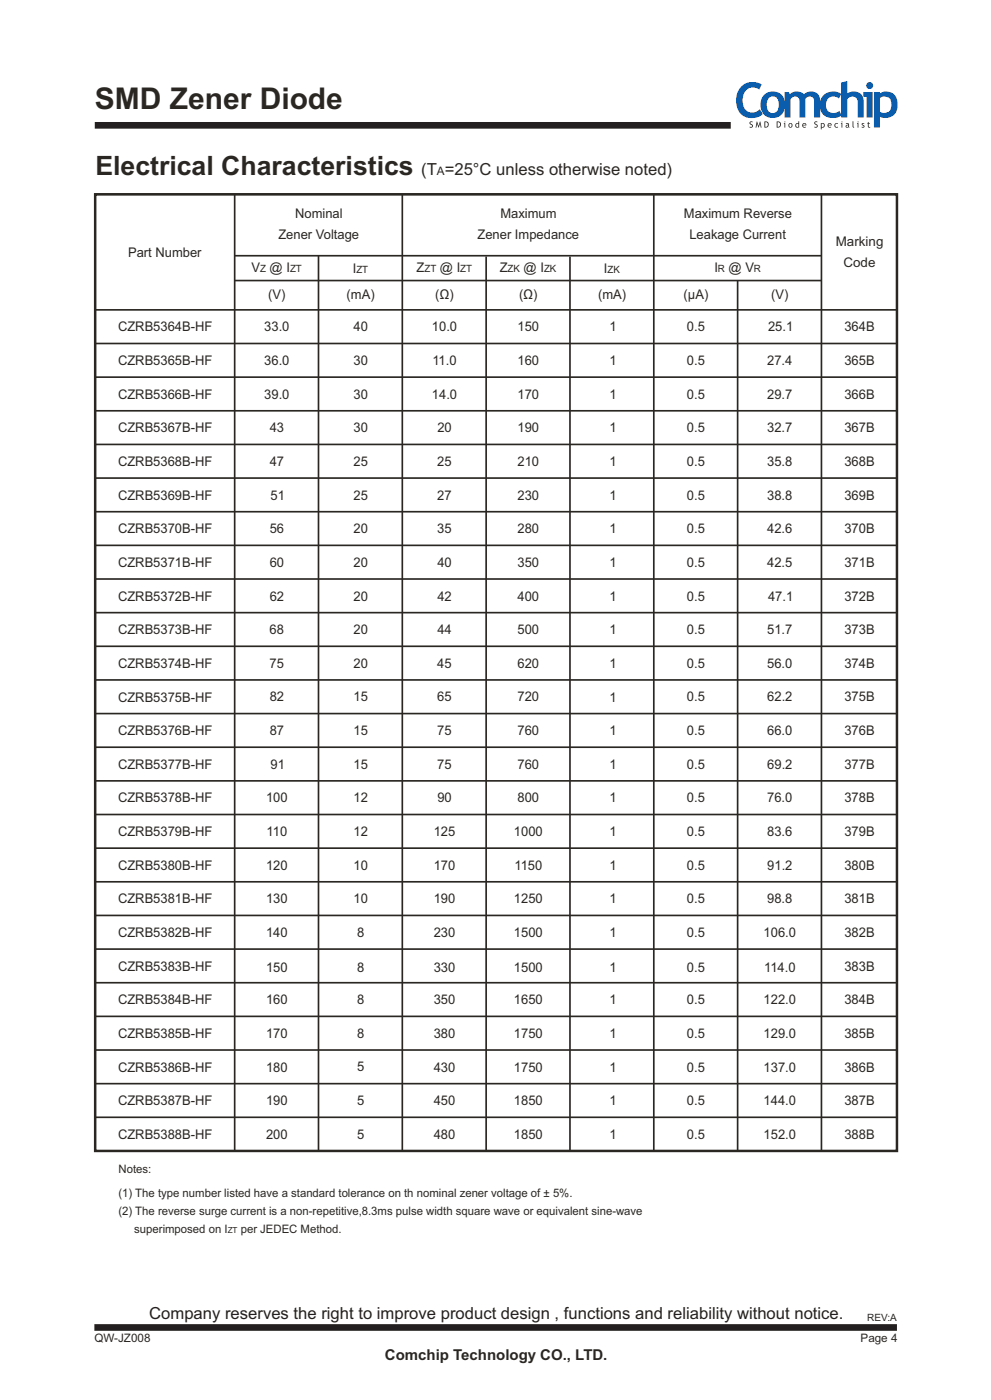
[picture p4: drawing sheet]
<svg xmlns="http://www.w3.org/2000/svg" width="210mm" height="297mm" viewBox="0 0 210 297" stroke-linecap="round" stroke-linejoin="round" font-family="sans-serif">
<path d="M20.1 26.6h134.7M20 281.3h170" fill="none" stroke="#231f20" stroke-width="1.4" stroke-linecap="butt"/>
<g fill="#0a5dac">
<path d="M157.2 18.1a3.7 3.7 0 0 1 4.1-.2l-.5 1.1a2.17 2.17 0 0 0-2.3-.2 2.17 2.17 0 0 0-1.2 2 2.32 2.32 0 0 0 2.4 3l.7-.2 .5-.5 .6 1.1a3.4 3.4 0 0 1-3.8 .5 3.4 3.4 0 0 1-1.8-3.5l.3-1.5 .4-.8z"/>
<path d="M166.2 19.5h.9l.2 .5a2.19 2.19 0 0 1 3 0 1.98 1.98 0 0 1 2.2-.5 1.98 1.98 0 0 1 1.2 1.8v3.6h-1.3v-3.4a.99 .99 0 0 0-.7-1 .99 .99 0 0 0-1.1 .5v3.9h-1.3v-3.6a.98 .98 0 0 0-.8-.8 .98 .98 0 0 0-1 .5v3.9h-1.3z"/>
<path d="M174.4 20.2a3.1 3.1 0 0 1 3.8-.3l-.5 1a1.72 1.72 0 0 0-2.8 1.2 1.72 1.72 0 0 0 2.6 1.6l.3-.2 .5 1a3.1 3.1 0 0 1-4.4-.9 3.2 3.2 0 0 1 .5-3.4z"/>
<path d="M178.2 17.5l1.3-.3v2.6a2.12 2.12 0 0 1 2.3-.2 2.12 2.12 0 0 1 1.1 2v3.3h-1.2v-3.3a1.2 1.2 0 0 0-.9-1.1 1.2 1.2 0 0 0-1.3 .5v3.9h-1.3z"/>
<path d="M161.8 20.2a2.63 2.63 0 0 1 3.2-.5 2.63 2.63 0 0 1 1.2 3 2.62 2.62 0 0 1-3 2.3 2.62 2.62 0 0 1-2.1-3.3l.2-.8zM162.9 20.7a2.38 2.38 0 0 0 .1 3.1 1.37 1.37 0 0 0 1.5-.1 1.37 1.37 0 0 0 .5-1.5 1.34 1.34 0 0 0-.4-1.4 1.34 1.34 0 0 0-1.5-.3z"/>
<path d="M183.5 18.1a.73 .73 0 0 1 1.4 0 .73 .73 0 0 1-1.4 0zM182.9 19.5h1.9v5.4h-1.2v-4.4h-.7z"/>
<path d="M185.1 19.5h1.3v.4a2.39 2.39 0 0 1 2.7-.1 2.39 2.39 0 0 1 1 2.4 2.59 2.59 0 0 1-3.7 2.6v2.2h-1.3zM186.4 20.8v2.9a1.53 1.53 0 0 0 1.7 .1 1.53 1.53 0 0 0 .7-1.6 1.47 1.47 0 0 0-.7-1.6 1.47 1.47 0 0 0-1.7 .2z"/>
</g>
<g fill="#231f20">
<path d="M158.9 25.8h.5v.1h-.4v.3a.44 .44 0 0 1 .5 .6 .44 .44 0 0 1-.7 .2l.1-.1a.24 .24 0 0 0 .4-.1 .24 .24 0 0 0-.2-.3l-.3-.3z"/>
<path d="M160.3 25.7l.4 1 .3-1 .3 1.3h-.2l-.1-.8-.3 .9-.3-.9-.2 .8h-.2z"/>
<path d="M172.6 25.8h.5v.1h-.4v.3a.44 .44 0 0 1 .5 .6 .44 .44 0 0 1-.7 .2l.1-.1a.24 .24 0 0 0 .4-.1 .24 .24 0 0 0-.2-.3l-.3-.3z"/>
<path d="M176.9 26.2l.4-.1 .2 .1-.1 .1a.34 .34 0 0 0-.4 0 .34 .34 0 0 0 0 .5 .34 .34 0 0 0 .5 0v.2a.5 .5 0 0 1-.7-.1 .5 .5 0 0 1 .1-.7z"/>
<path d="M180.6 25.7h.2v1l.1 .4-.3-.2z"/>
<path d="M182.6 26.1h.5l-.1 .2-.3-.1v.2a.36 .36 0 0 1 .4 .5 .36 .36 0 0 1-.6 .1l.1-.2 .2 .1 .1-.1-.4-.4z"/>
<path d="M183.8 25.9l.2-.1v.3h.2v.1h-.2v.5l.3 .3h-.3l-.2-.1v-.7h-.1z"/>
<path d="M161.9 25.7a.7 .7 0 0 1 1 .7 .7 .7 0 0 1-1 .6zM162.1 25.9v1a.49 .49 0 0 0 .5-.5 .49 .49 0 0 0-.5-.5z"/>
<path d="M164.5 25.7a.7 .7 0 0 1 1 .7 .7 .7 0 0 1-1 .6zM164.7 25.9v1a.49 .49 0 0 0 .5-.5 .49 .49 0 0 0-.5-.5z"/>
<path d="M166.1 25.8a.15 .15 0 0 1 .3 0 .15 .15 0 0 1-.3 0zM166 26.1h.3v.9h-.1v-.8z"/>
<path d="M167 26.5a.47 .47 0 0 1 .9 0 .47 .47 0 0 1-.9 0zM167.2 26.3v.5l.2 .1a.32 .32 0 0 0 .3-.4 .32 .32 0 0 0-.5-.2z"/>
<path d="M168.6 26.2l.5-.1v-.4h.2v1.3h-.2a.46 .46 0 0 1-.6-.2 .46 .46 0 0 1 .1-.6zM168.7 26.3v.5l.4 .1v-.6z"/>
<path d="M170.1 26.2a.42 .42 0 0 1 .5-.1 .42 .42 0 0 1 .2 .5h-.7l.2 .3 .3-.1 .1 .2a.5 .5 0 0 1-.7-.1 .5 .5 0 0 1 .1-.7zM170.2 26.3l-.1 .2h.5l-.1-.3z"/>
<path d="M173.9 26.1l.1 .1a.46 .46 0 0 1 .7 .4 .46 .46 0 0 1-.7 .4v.4h-.1zM174 26.3l.1 .6a.34 .34 0 0 0 .4-.3 .34 .34 0 0 0-.4-.4z"/>
<path d="M175.4 26.2a.42 .42 0 0 1 .5-.1 .42 .42 0 0 1 .2 .5h-.6l.1 .3 .4-.1 .1 .2a.5 .5 0 0 1-.7-.1 .5 .5 0 0 1 0-.7zM175.5 26.3v.2h.5l-.2-.3z"/>
<path d="M178.2 25.8a.1 .1 0 0 1 .2 0 .1 .1 0 0 1-.2 0zM178.1 26.1h.3v.9h-.2v-.8z"/>
<path d="M179.1 26.2a.42 .42 0 0 1 .7 .3l.1 .6-.2-.2-.3 .2a.33 .33 0 0 1-.3-.5 .33 .33 0 0 1 .4-.2l.2 .1-.1-.2h-.4zM179.3 26.6v.3l.4-.1v-.2z"/>
<path d="M181.6 25.8a.15 .15 0 0 1 .3 0 .15 .15 0 0 1-.3 0zM181.5 26.1h.3v.9h-.1v-.8z"/>
</g>
<g fill="none" stroke="#2a2723" stroke-width=".35">
<path d="M20.2 41.2h169.8v202.7h-169.8zM49.7 41.3v202.5M49.7 54.2h124.3M49.7 59.5h124.3M67.5 54.1v189.8M85.2 41.3v202.5M103 54.4v189.5M120.7 54.4v189.5M138.5 41.2v202.7M156.2 59.5v184.4M174 41.2v202.7M20.2 65.7h169.8"/>
<path d="M20.2 72.8h169.8M20.2 79.9h169.8M20.2 87.1h169.8M20.2 94.2h169.8M20.2 101.3h169.8M20.2 108.4h169.8M20.2 115.6h169.8M20.2 122.7h169.8M20.2 129.8h169.8M20.2 137h169.8M20.2 144.1h169.8M20.2 151.2h169.8"/>
<path d="M20.2 158.4h169.8M20.2 165.5h169.8M20.2 172.6h169.8M20.2 179.7h169.8M20.2 186.9h169.8M20.2 194h169.8M20.2 201.1h169.8M20.2 208.3h169.8M20.2 215.4h169.8M20.2 222.5h169.8M20.2 229.6h169.8M20.2 236.8h169.8"/>
</g>
<path d="M20.2 41.2h169.8v202.7h-169.8z" fill="none" stroke="#2a2723" stroke-width=".53"/>
<text font-size="6.3" fill="#2a2723" x="20.1" y="23.2">SMD Zener Diode</text>
<text font-size="5.6" fill="#2a2723" x="20.2" y="37.2">Electrical Characteristics</text>
<text font-size="3.5" fill="#2a2723" x="89.2" y="37.2">(T =25°C unless otherwise noted)</text>
<text font-size="3.5" fill="#231f20" x="31.6" y="279.6">Company reserves the right to improve product design , functions and reliability without notice.</text>
<text font-size="3.2" fill="#2a2723" x="81.5" y="288.1">Comchip Technology CO., LTD.</text>
<g font-size="2.8" fill="#2a2723">
<text x="62.5" y="46.2">Nominal</text>
<text x="106" y="46.2">Maximum</text>
<text x="144.8" y="46.2">Maximum Reverse</text>
<text x="59" y="50.6">Zener Voltage</text>
<text x="101.1" y="50.6">Zener Impedance</text>
<text x="146" y="50.6">Leakage Current</text>
<text x="177" y="52.2">Marking</text>
<text x="27.1" y="54.4">Part Number</text>
<text x="53.3" y="57.6">V</text>
<text x="57.1" y="57.6">@ I</text>
<text x="74.7" y="57.8">I</text>
<text x="88.2" y="57.6">Z</text>
<text x="93.2" y="57.6">@ I</text>
<text x="105.8" y="57.6">Z</text>
<text x="110.9" y="57.6">@ I</text>
<text x="127.9" y="57.8">I</text>
<text x="151.3" y="57.6">I</text>
<text x="154.3" y="57.6">@ V</text>
<text x="178.7" y="56.6">Code</text>
<text x="56.8" y="63.4">(V)</text>
<text x="73.4" y="63.4">(mA)</text>
<text x="92.2" y="63.4">(Ω)</text>
<text x="109.9" y="63.4">(Ω)</text>
<text x="126.7" y="63.4">(mA)</text>
<text x="144.8" y="63.3">(µA)</text>
<text x="163.3" y="63.3">(V)</text>
<text x="25" y="70.2">CZRB5364B-HF</text>
<text x="56" y="70.2">33.0</text>
<text x="74.9" y="70.2">40</text>
<text x="91.5" y="70.2">10.0</text>
<text x="109.6" y="70.2">150</text>
<text x="129.1" y="70.2">1</text>
<text x="145.5" y="70.2">0.5</text>
<text x="162.7" y="70.2">25.1</text>
<text x="178.9" y="70.2">364B</text>
<text x="25" y="77.4">CZRB5365B-HF</text>
<text x="56" y="77.4">36.0</text>
<text x="74.9" y="77.4">30</text>
<text x="91.6" y="77.4">11.0</text>
<text x="109.6" y="77.4">160</text>
<text x="129.1" y="77.4">1</text>
<text x="145.5" y="77.4">0.5</text>
<text x="162.5" y="77.4">27.4</text>
<text x="178.9" y="77.4">365B</text>
<text x="25" y="84.5">CZRB5366B-HF</text>
<text x="56" y="84.5">39.0</text>
<text x="74.9" y="84.5">30</text>
<text x="91.5" y="84.5">14.0</text>
<text x="109.6" y="84.5">170</text>
<text x="129.1" y="84.5">1</text>
<text x="145.5" y="84.5">0.5</text>
<text x="162.5" y="84.5">29.7</text>
<text x="178.9" y="84.5">366B</text>
<text x="25" y="91.6">CZRB5367B-HF</text>
<text x="57.1" y="91.6">43</text>
<text x="74.9" y="91.6">30</text>
<text x="92.6" y="91.6">20</text>
<text x="109.6" y="91.6">190</text>
<text x="129.1" y="91.6">1</text>
<text x="145.5" y="91.6">0.5</text>
<text x="162.5" y="91.6">32.7</text>
<text x="178.9" y="91.6">367B</text>
<text x="25" y="98.8">CZRB5368B-HF</text>
<text x="57.1" y="98.8">47</text>
<text x="74.9" y="98.7">25</text>
<text x="92.6" y="98.7">25</text>
<text x="109.6" y="98.7">210</text>
<text x="129.1" y="98.8">1</text>
<text x="145.5" y="98.7">0.5</text>
<text x="162.5" y="98.7">35.8</text>
<text x="178.9" y="98.7">368B</text>
<text x="25" y="105.9">CZRB5369B-HF</text>
<text x="57.3" y="105.9">51</text>
<text x="74.9" y="105.9">25</text>
<text x="92.6" y="105.9">27</text>
<text x="109.6" y="105.9">230</text>
<text x="129.1" y="105.9">1</text>
<text x="145.5" y="105.9">0.5</text>
<text x="162.5" y="105.9">38.8</text>
<text x="178.9" y="105.9">369B</text>
<text x="25" y="113">CZRB5370B-HF</text>
<text x="57.1" y="113">56</text>
<text x="74.9" y="113">20</text>
<text x="92.6" y="113">35</text>
<text x="109.6" y="113">280</text>
<text x="129.1" y="113">1</text>
<text x="145.5" y="113">0.5</text>
<text x="162.5" y="113">42.6</text>
<text x="178.9" y="113">370B</text>
<text x="25" y="120.1">CZRB5371B-HF</text>
<text x="57.1" y="120.1">60</text>
<text x="74.9" y="120.1">20</text>
<text x="92.6" y="120.1">40</text>
<text x="109.6" y="120.1">350</text>
<text x="129.1" y="120.2">1</text>
<text x="145.5" y="120.1">0.5</text>
<text x="162.5" y="120.1">42.5</text>
<text x="178.9" y="120.1">371B</text>
<text x="25" y="127.3">CZRB5372B-HF</text>
<text x="57.1" y="127.3">62</text>
<text x="74.9" y="127.3">20</text>
<text x="92.6" y="127.3">42</text>
<text x="109.6" y="127.3">400</text>
<text x="129.1" y="127.3">1</text>
<text x="145.5" y="127.3">0.5</text>
<text x="162.7" y="127.3">47.1</text>
<text x="178.9" y="127.3">372B</text>
<text x="25" y="134.4">CZRB5373B-HF</text>
<text x="57.1" y="134.4">68</text>
<text x="74.9" y="134.4">20</text>
<text x="92.6" y="134.4">44</text>
<text x="109.6" y="134.4">500</text>
<text x="129.1" y="134.4">1</text>
<text x="145.5" y="134.4">0.5</text>
<text x="162.5" y="134.4">51.7</text>
<text x="178.9" y="134.4">373B</text>
<text x="25" y="141.5">CZRB5374B-HF</text>
<text x="57.1" y="141.5">75</text>
<text x="74.9" y="141.5">20</text>
<text x="92.6" y="141.5">45</text>
<text x="109.6" y="141.5">620</text>
<text x="129.1" y="141.5">1</text>
<text x="145.5" y="141.5">0.5</text>
<text x="162.5" y="141.5">56.0</text>
<text x="178.9" y="141.5">374B</text>
<text x="25" y="148.7">CZRB5375B-HF</text>
<text x="57.1" y="148.7">82</text>
<text x="74.9" y="148.7">15</text>
<text x="92.6" y="148.7">65</text>
<text x="109.6" y="148.7">720</text>
<text x="129.1" y="148.7">1</text>
<text x="145.5" y="148.7">0.5</text>
<text x="162.5" y="148.7">62.2</text>
<text x="178.9" y="148.7">375B</text>
<text x="25" y="155.8">CZRB5376B-HF</text>
<text x="57.1" y="155.8">87</text>
<text x="74.9" y="155.8">15</text>
<text x="92.6" y="155.8">75</text>
<text x="109.6" y="155.8">760</text>
<text x="129.1" y="155.8">1</text>
<text x="145.5" y="155.8">0.5</text>
<text x="162.5" y="155.8">66.0</text>
<text x="178.9" y="155.8">376B</text>
<text x="25" y="162.9">CZRB5377B-HF</text>
<text x="57.3" y="162.9">91</text>
<text x="74.9" y="162.9">15</text>
<text x="92.6" y="162.9">75</text>
<text x="109.6" y="162.9">760</text>
<text x="129.1" y="162.9">1</text>
<text x="145.5" y="162.9">0.5</text>
<text x="162.5" y="162.9">69.2</text>
<text x="178.9" y="162.9">377B</text>
<text x="25" y="170.1">CZRB5378B-HF</text>
<text x="56.4" y="170">100</text>
<text x="74.9" y="170.1">12</text>
<text x="92.6" y="170">90</text>
<text x="109.6" y="170">800</text>
<text x="129.1" y="170.1">1</text>
<text x="145.5" y="170">0.5</text>
<text x="162.5" y="170">76.0</text>
<text x="178.9" y="170">378B</text>
<text x="25" y="177.2">CZRB5379B-HF</text>
<text x="56.5" y="177.2">110</text>
<text x="74.9" y="177.2">12</text>
<text x="91.9" y="177.2">125</text>
<text x="108.9" y="177.2">1000</text>
<text x="129.1" y="177.2">1</text>
<text x="145.5" y="177.2">0.5</text>
<text x="162.5" y="177.2">83.6</text>
<text x="178.9" y="177.2">379B</text>
<text x="25" y="184.3">CZRB5380B-HF</text>
<text x="56.4" y="184.3">120</text>
<text x="74.9" y="184.3">10</text>
<text x="91.9" y="184.3">170</text>
<text x="109" y="184.3">1150</text>
<text x="129.1" y="184.3">1</text>
<text x="145.5" y="184.3">0.5</text>
<text x="162.5" y="184.3">91.2</text>
<text x="178.9" y="184.3">380B</text>
<text x="25" y="191.4">CZRB5381B-HF</text>
<text x="56.4" y="191.4">130</text>
<text x="74.9" y="191.4">10</text>
<text x="91.9" y="191.4">190</text>
<text x="108.9" y="191.4">1250</text>
<text x="129.1" y="191.4">1</text>
<text x="145.5" y="191.4">0.5</text>
<text x="162.5" y="191.4">98.8</text>
<text x="178.9" y="191.4">381B</text>
<text x="25" y="198.6">CZRB5382B-HF</text>
<text x="56.4" y="198.6">140</text>
<text x="75.6" y="198.6">8</text>
<text x="91.9" y="198.6">230</text>
<text x="108.9" y="198.6">1500</text>
<text x="129.1" y="198.6">1</text>
<text x="145.5" y="198.6">0.5</text>
<text x="161.7" y="198.6">106.0</text>
<text x="178.9" y="198.6">382B</text>
<text x="25" y="205.7">CZRB5383B-HF</text>
<text x="56.4" y="206">150</text>
<text x="75.6" y="206">8</text>
<text x="91.9" y="206">330</text>
<text x="108.9" y="206">1500</text>
<text x="129.1" y="206">1</text>
<text x="145.5" y="206">0.5</text>
<text x="161.8" y="206">114.0</text>
<text x="178.9" y="205.7">383B</text>
<text x="25" y="212.8">CZRB5384B-HF</text>
<text x="56.4" y="212.8">160</text>
<text x="75.6" y="212.8">8</text>
<text x="91.9" y="212.8">350</text>
<text x="108.9" y="212.8">1650</text>
<text x="129.1" y="212.8">1</text>
<text x="145.5" y="212.8">0.5</text>
<text x="161.7" y="212.8">122.0</text>
<text x="178.9" y="212.8">384B</text>
<text x="25" y="220">CZRB5385B-HF</text>
<text x="56.4" y="220">170</text>
<text x="75.6" y="220">8</text>
<text x="91.9" y="219.9">380</text>
<text x="108.9" y="220">1750</text>
<text x="129.1" y="220">1</text>
<text x="145.5" y="220">0.5</text>
<text x="161.7" y="220">129.0</text>
<text x="178.9" y="219.9">385B</text>
<text x="25" y="227.1">CZRB5386B-HF</text>
<text x="56.4" y="227.1">180</text>
<text x="75.6" y="227.1">5</text>
<text x="91.9" y="227.1">430</text>
<text x="108.9" y="227.1">1750</text>
<text x="129.1" y="227.1">1</text>
<text x="145.5" y="227.1">0.5</text>
<text x="161.7" y="227.1">137.0</text>
<text x="178.9" y="227.1">386B</text>
<text x="25" y="234.2">CZRB5387B-HF</text>
<text x="56.4" y="234.2">190</text>
<text x="75.6" y="234.2">5</text>
<text x="91.9" y="234.2">450</text>
<text x="108.9" y="234.2">1850</text>
<text x="129.1" y="234.2">1</text>
<text x="145.5" y="234.2">0.5</text>
<text x="161.7" y="234.2">144.0</text>
<text x="178.9" y="234.2">387B</text>
<text x="25" y="241.4">CZRB5388B-HF</text>
<text x="56.4" y="241.3">200</text>
<text x="75.6" y="241.3">5</text>
<text x="91.9" y="241.3">480</text>
<text x="108.9" y="241.3">1850</text>
<text x="129.1" y="241.4">1</text>
<text x="145.5" y="241.3">0.5</text>
<text x="161.7" y="241.3">152.0</text>
<text x="178.9" y="241.3">388B</text>
</g>
<g font-size="2.5" fill="#2a2723">
<text x="92.5" y="37.2">A</text>
<text x="25.1" y="248.5">Notes:</text>
<text x="25.1" y="253.6">(1) The type number listed have a standard tolerance on th nominal zener voltage of ± 5%.</text>
<text x="25.1" y="257.4">(2) The reverse surge current is a non-repetitive,8.3ms pulse width square wave or equivalent sine-wave</text>
<text x="28.4" y="261.2">superimposed on I</text>
<text x="51" y="261.2">per JEDEC Method.</text>
<text x="20" y="284.5">QW-JZ008</text>
<text x="182.3" y="284.4">Page 4</text>
</g>
<g font-size="2.1" fill="#2a2723">
<text x="55.1" y="57.6">Z</text>
<text x="61.4" y="57.6">ZT</text>
<text x="75.5" y="57.8">ZT</text>
<text x="89.9" y="57.6">ZT</text>
<text x="97.5" y="57.6">ZT</text>
<text x="107.5" y="57.6">ZK</text>
<text x="115.2" y="57.6">ZK</text>
<text x="128.7" y="57.8">ZK</text>
<text x="152.1" y="57.6">R</text>
<text x="159.7" y="57.6">R</text>
<text x="183.7" y="280">REV:A</text>
</g>
<text font-size="1.8" fill="#2a2723" x="48.2" y="261.2">ZT</text>
</svg>
